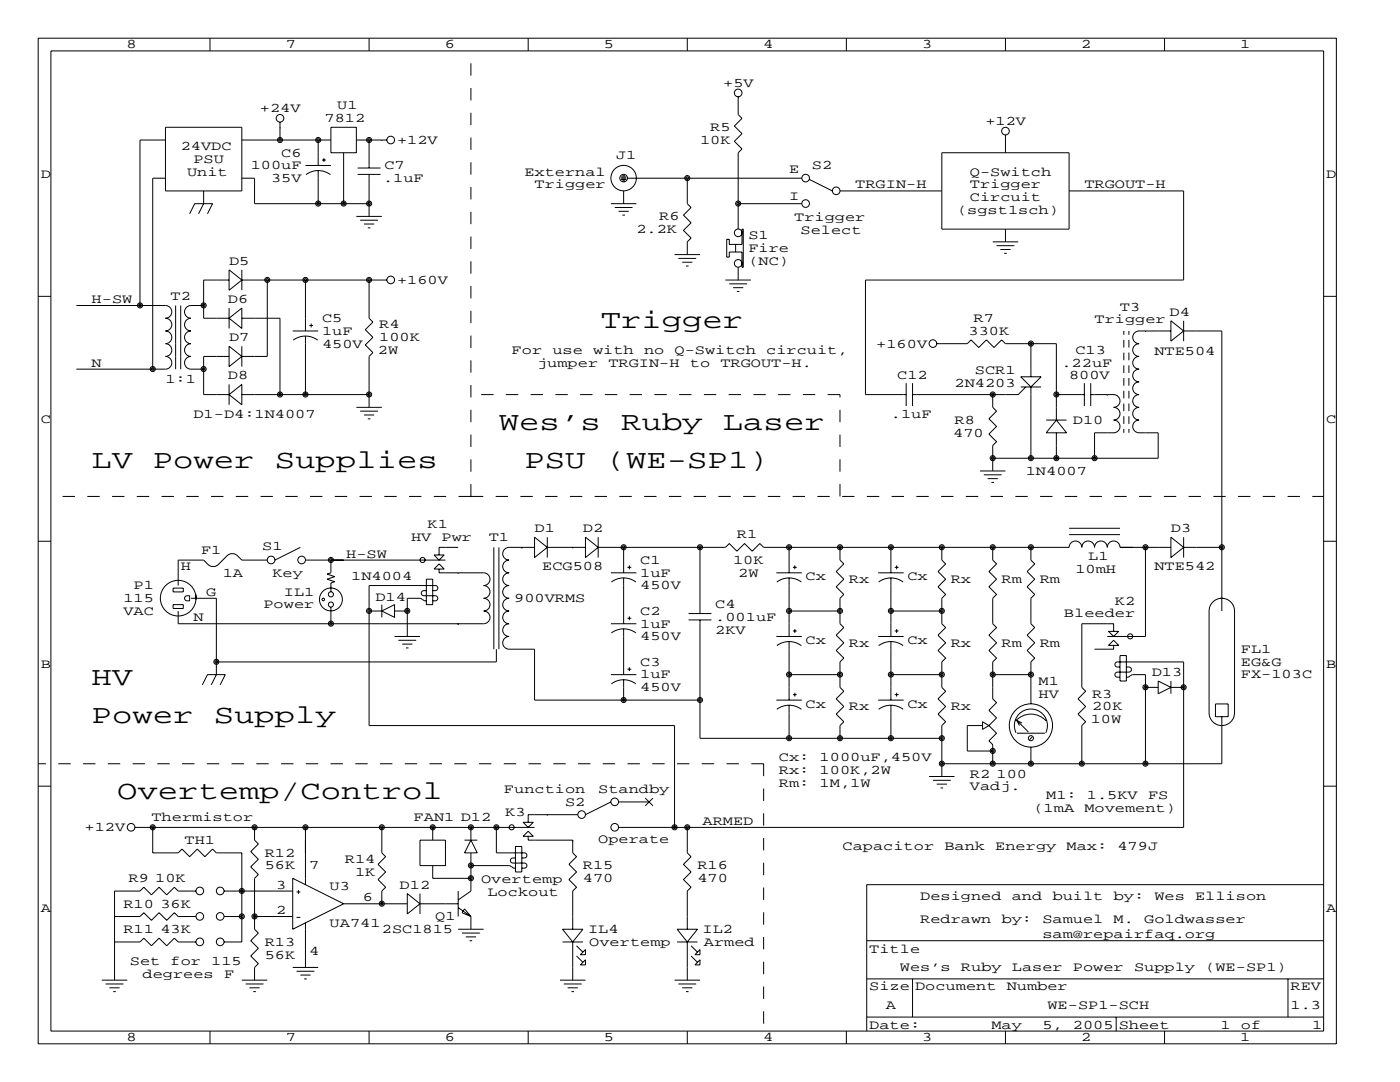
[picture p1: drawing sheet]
<svg xmlns="http://www.w3.org/2000/svg" width="279mm" height="216mm" viewBox="0 0 279 216" stroke-linecap="round" stroke-linejoin="round" font-family="sans-serif">
<g fill="none" stroke="#000" stroke-width=".2">
<path d="M7.6 7.6h259.1v200.7h-259.1zM10.2 10.2h254v195.5h-254zM41.9 7.6v2.6M73.7 7.6v2.6M105.4 7.6v2.6M137.2 7.6v2.6M147.3 19.3v3.6l.8 .7-1.5 1.5 1.5 1.6-1.5 1.5 1.5 1.5-.8 .8v15.2M168.9 7.6v2.6M200.7 7.6v2.6M232.4 7.6v2.6M33 27.9h-5.1v33.1M33 35.6h-2.5v38.1"/>
<path d="M33 25.4h15.3v12.7h-15.3zM40.6 38.1v2.5l-1 2.1M48.3 27.9h17.7M48.3 35.6h2.5v5h22.9M55.9 25.4h.1M55.9 24.4v3.5M61 33h5M61.1 34.9a4.1 4.1 0 0 1 4.8 0M63.5 27.9v5.1M63.5 34v6.6M64.3 31.9h.7M64.6 31.5v.8"/>
<path d="M66 25.4h5.1v5.1h-5.1zM68.6 30.5v10.1M71.1 27.9h6.1M71.4 34.8h4.5M71.4 33.5h4.5M73.7 27.9v5.6M73.7 34.8v8.4M76.2 27.9h.1M124 35.6h1M124 35.3h1M124 35.8h1M124.2 35.1h.5"/>
<path d="M124.2 36.1h.5M124.5 38.1v2.5M125.2 35.6h34.8M137.2 35.6v5l.7 .8-1.5 1.5 1.5 1.5-1.5 1.6 1.5 1.5-.7 .8v2.5M161.5 35.8l4.6 2.3M167.6 38.1h20.4M188 30.5h25.4v15.2h-25.4zM200.7 26.9v3.6M213.4 38.1h22.8v17.8h-63.5v22.8h8.1M7.6 59.1h2.6M37.8 42.7l1.1-2.1h3.5l-1 2.1M45.7 55.9h-5.1v7.6h5.1"/>
<path d="M45.7 53.8l2.6 2.1-2.6 2zM48.3 55.9h28.9M48.3 53.8v4.1M53.3 55.9v15.2h-5M61 55.9v10.1M71.1 43.2h5.1M71.9 43.9h3.5M72.6 44.7h2.1M73.4 45.5h.5M73.7 55.9v7.6l.7 .8-1.5 1.5 1.5 1.5-1.5 1.5 1.5 1.6-.7 .7v10.2M121.9 40.6h5.1M122.7 41.4h3.5"/>
<path d="M123.4 42.2h2.1M124.2 42.9h.5M134.6 50.8h5.1M135.4 51.6h3.5M136.1 52.3h2.1M136.9 53.1h.5M144.8 55.9h5.1M145 47.8h.5v1h2.6v-3.1h.2v7.6h-.2v-3h-2.6v1h-.5zM145.5 56.6h3.6M146.3 57.4h2M146.8 48.8v1.5M147.1 58.2h.5"/>
<path d="M147.3 53.3v2.6M147.3 40.6h12.7M198.1 48.3h5.1M198.9 49h3.5M199.6 49.8h2.1M200.4 50.5h.5M200.7 45.7v2.6M264.2 59.1h2.5M15.2 61h17.8a1.27 1.27 0 0 1 1.3 1.2 1.27 1.27 0 0 1-1.3 1.3 1.27 1.27 0 0 1 1.3 1.3 1.27 1.27 0 0 1-1.3 1.2 1.27 1.27 0 0 1 1.3 1.3 1.27 1.27 0 0 1-1.3 1.3 1.27 1.27 0 0 1 1.3 1.3 1.27 1.27 0 0 1-1.3 1.2 1.27 1.27 0 0 1 1.3 1.3 1.27 1.27 0 0 1-1.3 1.3h-17.8M35.1 61v12.7M36.1 61v12.7M40.6 61h-2.5a1.27 1.27 0 0 0-1.3 1.2 1.27 1.27 0 0 0 1.3 1.3 1.27 1.27 0 0 0-1.3 1.3 1.27 1.27 0 0 0 1.3 1.2 1.27 1.27 0 0 0-1.3 1.3 1.27 1.27 0 0 0 1.3 1.3 1.27 1.27 0 0 0-1.3 1.3 1.27 1.27 0 0 0 1.3 1.2 1.27 1.27 0 0 0-1.3 1.3 1.27 1.27 0 0 0 1.3 1.3h2.5"/>
<path d="M45.7 61.5v4M45.7 69.1l2.6 2-2.6 2.1zM45.7 76.7v4.1M45.7 63.5l2.6-2v4zM45.7 78.7l2.6-2v4.1zM45.7 71.1h-5.1v7.6h5.1M48.3 63.5h7.6v15.2M48.3 69.1v4.1M48.3 78.7h25.4M58.4 66h5.1M58.5 67.9a4.1 4.1 0 0 1 4.9 0M61 67.1v11.6"/>
<path d="M61.7 64.9h.8M62.1 64.6v.7M180.8 76.5v4.5M182.1 76.5v4.5M186.9 68.6h6.1l.8-.8 1.5 1.5 1.5-1.5 1.6 1.5 1.5-1.5 .8 .8h10.1v15.2M198.1 78.7v2.6l.8 .7-1.5 1.6 1.5 1.5-1.5 1.5 1.5 1.5-.8 .8v5.1M203.7 75.2h4.1l-2.1 2zM203.7 77.2h4.1M204.7 77.2l-1.5 1.5h-21.1M205.7 68.6v6.6M205.7 77.2v14.2M210.8 78.7h5.6"/>
<path d="M216.4 76.5v4.5M217.7 78.7h3.3M217.7 76.5v4.5M221 78.7h1.2a1.27 1.27 0 0 1 1.3 1.3 1.27 1.27 0 0 1-1.3 1.3 1.27 1.27 0 0 1 1.3 1.2 1.27 1.27 0 0 1-1.3 1.3 1.27 1.27 0 0 1 1.3 1.3 1.27 1.27 0 0 1-1.3 1.3h-3.8v5M221 78.7h.1M224.3 66v.8M224.3 67.8v1.5M224.3 70.4v1.5M224.3 72.9v1.5M224.3 75.4v1.6M224.3 78v1.5M225.3 66v.8"/>
<path d="M225.3 67.8v1.5M225.3 70.4v1.5M225.3 72.9v1.5M225.3 75.4v1.6M225.3 78v1.5M228.6 66h.1M233.7 66h-6.4a1.27 1.27 0 0 0-1.2 1.3 1.27 1.27 0 0 0 1.2 1.3 1.27 1.27 0 0 0-1.2 1.3 1.27 1.27 0 0 0 1.2 1.2 1.27 1.27 0 0 0-1.2 1.3 1.27 1.27 0 0 0 1.2 1.3 1.27 1.27 0 0 0-1.2 1.2 1.27 1.27 0 0 0 1.2 1.3 1.27 1.27 0 0 0-1.2 1.3 1.27 1.27 0 0 0 1.2 1.2 1.27 1.27 0 0 0-1.2 1.3 1.27 1.27 0 0 0 1.2 1.3 1.27 1.27 0 0 0-1.2 1.3 1.27 1.27 0 0 0 1.2 1.2 1.27 1.27 0 0 0-1.2 1.3 1.27 1.27 0 0 0 1.2 1.3h3.8v5h-33M233.7 64l2.5 2-2.5 2.1zM236.2 66h7.6v55.9M236.2 64v4.1M71.1 81.3h5.1M71.9 82h3.5"/>
<path d="M72.6 82.8h2.1M73.4 83.6h.5M195.6 94h5.1M196.3 94.7h3.6M197.1 95.5h2M197.9 96.3h.5M208.8 83.8h4.1M210.8 91.4h.1M210.8 83.8l2.1 2.6h-4.1zM210.8 86.4v5M224.3 80.5v1.5M224.3 83.1v1.5"/>
<path d="M224.3 85.6v.8M225.3 80.5v1.5M225.3 83.1v1.5M225.3 85.6v.8M7.6 108h2.6M34.5 117.3h2.1v.8h-2.1zM37.1 118.9h.7v1h-.5a.51 .51 0 0 1-.5-.4 .51 .51 0 0 1 .3-.6zM38.1 119.4h5.1v15.2l-1 2.1M39.1 118.6v1M53.3 111.8h-5l-1.1-1.1-.5-.2h-.7l-.5 .2-2.1 2.1-.5 .2h-.7l-.5-.2-1.1-1h-5v5M59.9 109.2l-5 2.6M61 111.8h27.9"/>
<path d="M66 111.8v2.5l-.7 .3 1.5 .5-1.5 .5 1.5 .5-.8 .2v1.8M84.3 119.7l-.5-.3h-2.5v7.6M84.4 119.6l.3 .3h.4M85.1 117.9h-.5a.51 .51 0 0 0-.5 .5 .51 .51 0 0 0 .5 .5h2.3a.51 .51 0 0 1 .5 .5 .51 .51 0 0 1-.5 .5h-.5M85.1 115.6h1.3v5h-1.3zM86.4 117.9h.5a.51 .51 0 0 0 .5-.6 .51 .51 0 0 0-.5-.5h-13.2v28h60.9v20.3M86.6 110.7h2l-1 1.1zM87.6 113.5v.8h8.9a1.27 1.27 0 0 1 1.3 1.3 1.27 1.27 0 0 1-1.3 1.2 1.27 1.27 0 0 1 1.3 1.3 1.27 1.27 0 0 1-1.3 1.3 1.27 1.27 0 0 1 1.3 1.2 1.27 1.27 0 0 1-1.3 1.3 1.27 1.27 0 0 1 1.3 1.3 1.27 1.27 0 0 1-1.3 1.3h-60.9v-2.6M87.6 112.5l1 1h-2zM91.4 114.3h.1M91.4 109.2h-3.8v1.5M98.6 109.2v20.3"/>
<path d="M99.6 109.2v20.3M104.1 109.2h.1M106.7 109.2h-5.1a1.27 1.27 0 0 0-1.3 1.3 1.27 1.27 0 0 0 1.3 1.3 1.27 1.27 0 0 0-1.3 1.2 1.27 1.27 0 0 0 1.3 1.3 1.27 1.27 0 0 0-1.3 1.3 1.27 1.27 0 0 0 1.3 1.2 1.27 1.27 0 0 0-1.3 1.3 1.27 1.27 0 0 0 1.3 1.3 1.27 1.27 0 0 0-1.3 1.3 1.27 1.27 0 0 0 1.3 1.2 1.27 1.27 0 0 0-1.3 1.3 1.27 1.27 0 0 0 1.3 1.3 1.27 1.27 0 0 0-1.3 1.2 1.27 1.27 0 0 0 1.3 1.3 1.27 1.27 0 0 0-1.3 1.3 1.27 1.27 0 0 0 1.3 1.2h5.1v10.2h33M106.7 107.2l2.5 2-2.5 2.1zM109.2 107.2v4.1M109.2 109.2h7.6M114.3 109.2h.1M116.8 107.2l2.6 2-2.6 2.1zM119.4 109.2h25.4l.7-.7 1.6 1.5 1.5-1.5 1.5 1.5 1.5-1.5 .8 .7h61a1.27 1.27 0 0 1 1.2-1.3 1.27 1.27 0 0 1 1.3 1.3 1.27 1.27 0 0 1 1.3-1.3 1.27 1.27 0 0 1 1.2 1.3 1.27 1.27 0 0 1 1.3-1.3 1.27 1.27 0 0 1 1.3 1.3 1.27 1.27 0 0 1 1.2-1.2 1.27 1.27 0 0 1 1.3 1.2h10.2M119.4 107.2v4.1M121.9 114.3h5.1M122 116.1a4.1 4.1 0 0 1 4.9 0"/>
<path d="M124.5 109.2h.1M124.5 109.2v5.1M124.5 115.3v9.2M125.2 113.2h.8M125.6 112.8v.8M139.7 109.2v13.2M154.9 114.3h5.1M155 116.1a4.1 4.1 0 0 1 4.9 0M157.5 109.2v5.1M157.5 115.3v11.7M158.2 113.2h.8M158.6 112.8v.8"/>
<path d="M167.6 109.2h.1M167.6 109.2v2.6l.8 .7-1.5 1.5 1.5 1.6-1.5 1.5 1.5 1.5-.8 .8v5.1l.8 .7-1.5 1.5 1.5 1.6-1.5 1.5 1.5 1.5-.8 .8v5.1l.8 .7-1.5 1.5 1.5 1.6-1.5 1.5 1.5 1.5-.8 .8v2.5M175.3 114.3h5M175.4 116.1a4.1 4.1 0 0 1 4.8 0M177.8 109.2v5.1M177.8 115.3v11.7M178.6 113.2h.7M178.9 112.8v.8M188 109.2h.1M188 109.2v2.6l.7 .7-1.5 1.5 1.5 1.6-1.5 1.5 1.5 1.5-.7 .8v5.1l.7 .7-1.5 1.5 1.5 1.6-1.5 1.5 1.5 1.5-.7 .8v5.1l.7 .7-1.5 1.5 1.5 1.6-1.5 1.5 1.5 1.5-.7 .8v10.1M198.1 109.2v2.6l.8 .7-1.5 1.5 1.5 1.6-1.5 1.5 1.5 1.5-.8 .8v5.1l.8 .7-1.5 1.5 1.5 1.6-1.5 1.5 1.5 1.5-.8 .8v7.3l.8 .8-1.5 1.5 1.5 1.6-1.5 1.5M205.7 109.2v2.6l.8 .7-1.5 1.5 1.5 1.6-1.5 1.5 1.5 1.5-.8 .8v5.1l.8 .7-1.5 1.5 1.5 1.6-1.5 1.5 1.5 1.5-.8 .8v8.4"/>
<path d="M213.4 106.7h10.1M213.4 105.4h10.1M228.6 109.2h.1M228.6 109.2v17.8h-7.6M233.7 107.2l2.5 2-2.5 2.1zM236.2 109.2h7.6M236.2 107.2v4.1M243.6 119.4h.5M243.8 109.2h.1M264.2 108h2.5M34.5 120.6h2.1v.8h-2.1zM40.4 136.7l1-2.1h3.6l-1.1 2.1"/>
<path d="M66 121.2v3.3M73.7 121.9h2.5M76.2 121.9l2.5-1.3v2.6zM76.2 120.6v2.6M78.7 127h5.1M78.7 121.9h2.6M79.5 127.8h3.6M80.3 128.5h2M81 129.3h.5M91.4 124.5h.1M99.1 129.5v2.6h-55.9M121.9 124.5h5.1"/>
<path d="M121.9 134.6h5.1M122 126.3a4.1 4.1 0 0 1 4.9 0M122 136.5a4.1 4.1 0 0 1 4.9 0M124.5 139.7h.1M124.5 125.5v9.1M124.5 135.6v4.1M125.2 123.4h.8M125.2 133.5h.8M125.6 123v.7M125.6 133.1v.8M137.4 123.7h4.6M137.4 122.4h4.6"/>
<path d="M139.7 123.7v23.6h48.3M154.9 127h5.1M154.9 139.7h5.1M155 128.8a4.1 4.1 0 0 1 4.9 0M157.5 121.9h.1M157.5 128v11.7M157.5 134.6h10.1M157.5 121.9h10.1M158.2 125.9h.8M158.2 138.6h.8M158.6 125.5v.8M158.6 138.2v.8"/>
<path d="M175.3 127h5M175.3 139.7h5M175.4 128.8a4.1 4.1 0 0 1 4.8 0M177.8 128v11.7M177.8 134.6h10.2M177.8 121.9h10.2M178.6 125.9h.7M178.6 138.6h.7M178.9 125.5v.8M178.9 138.2v.8M198.1 134.6h7.6M221.2 126h2.1l-1.1 1z"/>
<path d="M221.2 128.8l1-1 1.1 1zM222.2 126v-1.5h-6.3v12.7l.8 .7-1.6 1.5 1.6 1.6-1.6 1.5 1.6 1.5-.8 .8v7.6M222.2 128.8v.7h-3.8M223.5 133.1h-.5a.51 .51 0 0 1-.5-.5 .51 .51 0 0 1 .5-.5h13.2v33h-112.8M223.5 130.8h1.3v5.1h-1.3zM224.8 133.1h.5a.51 .51 0 0 1 .5 .5 .51 .51 0 0 1-.5 .5h-2.3a.51 .51 0 0 0-.5 .5 .51 .51 0 0 0 .5 .5h.5M225.5 134.8l-.3 .3h-.4M225.6 134.9l.5-.3h2.5v17.8M228.6 137.2h2.5M231.1 135.9l2.6 1.3-2.6 1.2zM233.7 135.9v2.5M233.7 137.2h2.5"/>
<path d="M241.9 120.3a2.54 2.54 0 0 1 2.8-.8 2.54 2.54 0 0 1 1.7 2.4v20.3a2.54 2.54 0 0 1-2.6 2.6 2.54 2.54 0 0 1-2.5-2.6v-20.3l.1-.6zM7.6 156.9h2.6M128.8 159.3l1.5 1.5M130.3 159.3l-1.5 1.5M155 141.5a4.1 4.1 0 0 1 4.9 0M157.5 140.7v6.6M175.4 141.5a4.1 4.1 0 0 1 4.8 0M177.8 140.7v6.6M185.4 154.9h5.1M186.2 155.7h3.5M186.9 156.5h2.1M187.7 157.2h.5"/>
<path d="M196.1 144.8h-3.1v5.1h5.1M196.1 144l1.3 .8-1.3 .7zM197.4 144.8l1.5 1.5-1.5 1.5 .7 .8v3.8M202.7 143.8a4.1 4.1 0 0 1 6.1 0M202.8 146.2a3.3 3.3 0 0 1 2.9-4.7 3.3 3.3 0 0 1 3 4.7M202.9 143.8l2.3 2.2M202.9 143.8l1.1 .5M202.9 143.8l.6 1M202.9 146.3h5.6M205.7 149.1v3.3M206 147.1l-.5 .5M242.6 140.5h2.5v2.5h-2.5z"/>
<path d="M243.8 143v9.4h-55.8M264.2 156.9h2.5M26.9 165.1h79.8M30.5 165.1v5.1h5.1l.7-.8 1.5 1.5 1.6-1.5 1.5 1.5 1.5-1.5 .8 .8h5.1v17.8h-3.6M39.1 177.8h-3.5l-.8-.8-1.5 1.6-1.6-1.6-1.5 1.6-1.5-1.6-.8 .8h-5v17.8M44.7 177.8h13.7M50.8 165.1h.1M50.8 165.1v2.5l.8 .8-1.6 1.5 1.6 1.5-1.6 1.6 1.6 1.5-.8 .8v10.1l.8 .8-1.6 1.5 1.6 1.5-1.6 1.6 1.6 1.5-.8 .7v2.6M58.4 175.3l10.2 5-10.2 5.1zM59.2 178h.7M59.6 177.6v.8M61 165.1v11.4"/>
<path d="M76.2 165.1v5.1l.8 .7-1.6 1.6 1.6 1.5-1.6 1.5 1.6 1.5-.8 .8v2.5M81.3 178.3l2.5 2-2.5 2.1zM83.8 167.6h5.1v5.1h-5.1zM83.8 178.3v4.1M86.4 165.1v2.5M86.4 172.7v2.6h7.6M91.4 177.8v5.1M92.7 167.6h2.5M94 172.7h7.6l.5 .3M94 170.2v7.6l-2.6 1.8M94 167.6l1.2 2.6h-2.5zM94 165.1v2.5"/>
<path d="M99.1 165.1v5.1h5.5a.51 .51 0 0 1 .6 .5 .51 .51 0 0 1-.6 .5h-.5M99.1 165.1h.1M102.2 172.9l.2 .3h.5M102.9 171.2h-.5a.51 .51 0 0 0-.5 .5 .51 .51 0 0 0 .5 .5h2.2a.51 .51 0 0 1 .6 .5 .51 .51 0 0 1-.6 .5h-.5M102.9 168.9h1.2v5.1h-1.2zM104.4 164.1h2l-1 1zM105.4 166.9v.7h8.9M105.4 165.9l1 1h-2zM109.2 162.6h.1M114.3 167.6h.1M114.3 167.6v2.6l.8 .7-1.6 1.6 1.6 1.5-1.6 1.5 1.6 1.5-.8 .8v7.6M115.3 162.6h-9.9v1.5"/>
<path d="M121.9 160l-5.1 2.6M123.4 160h6.1M137.2 165.1v5.1l.7 .7-1.5 1.6 1.5 1.5-1.5 1.5 1.5 1.5-.7 .8v7.6M264.2 176.5h-91.2v29.2M20.3 195.6h5.1M21.1 196.3h3.5M21.8 197.1h2.1M22.6 197.9h.5M22.9 182.9h5l.8-.8 1.5 1.5 1.5-1.5 1.6 1.5 1.5-1.5 .8 .8h3.5M22.9 188h5l.8-.8 1.5 1.5 1.5-1.5 1.6 1.5 1.5-1.5 .8 .8h3.5M44.7 182.9h3.6M48.3 195.6h5"/>
<path d="M49 196.3h3.6M49.8 197.1h2M50.5 197.9h.6M50.8 182.9h7.6M58.4 193h5.1M59.2 193.8h3.5M59.2 183.1h.7M59.9 194.6h2.1M60.7 195.3h.5M61 184.1v8.9M68.6 180.3h12.7M76.2 180.3h.1"/>
<path d="M83.8 180.3h7.6M91.4 185.4h5.1M91.4 181.1l2.6 1.8M92.2 186.2h3.6M92.7 181.4l1.3 1.5-1.8-.8zM93 186.9h2M93.7 187.7h.5M94 182.9v2.5M111.8 195.6h5M112.3 188h4M112.3 185.4h4l-2 2.6zM112.5 196.3h3.6"/>
<path d="M113.3 197.1h2M114 197.9h.6M114.3 188v7.6M115.1 188.7l1.2 1.3M115.1 190.8l1.2 1.2M116.8 189.5v1h-1zM116.8 191.5v1h-1zM134.6 195.6h5.1M135.1 188h4.1M135.1 185.4h4.1l-2 2.6zM135.4 196.3h3.5M136.1 197.1h2.1"/>
<path d="M136.9 197.9h.5M137.2 188v7.6M137.9 188.7l1.3 1.3M137.9 190.8l1.3 1.2M139.7 189.5v1h-1zM139.7 191.5v1h-1zM173 195.3h91.2M173 187.7h91.2M182.1 195.3v7.6M257 195.3v7.6M41.9 205.7v2.6M73.7 205.7v2.6"/>
<path d="M105.4 205.7v2.6M137.2 205.7v2.6M168.9 205.7v2.6M173 202.9h91.2M200.7 205.7v2.6M222.8 202.9v2.8M232.4 205.7v2.6"/>
<circle cx="147.3" cy="18.5" r=".76"/>
<circle cx="55.9" cy="27.9" r=".51"/>
<circle cx="55.9" cy="23.6" r=".76"/>
<circle cx="55.9" cy="27.9" r=".25"/>
<circle cx="63.5" cy="27.9" r=".51"/>
<circle cx="63.5" cy="27.9" r=".25"/>
<circle cx="73.7" cy="27.9" r=".51"/>
<circle cx="73.7" cy="27.9" r=".25"/>
<circle cx="78" cy="27.9" r=".76"/>
<circle cx="124.5" cy="35.5" r=".76"/>
<circle cx="124.5" cy="35.5" r="2.54"/>
<circle cx="137.2" cy="35.5" r=".51"/>
<circle cx="137.2" cy="35.5" r=".25"/>
<circle cx="160.8" cy="35.5" r=".76"/>
<circle cx="166.9" cy="38.1" r=".76"/>
<circle cx="200.7" cy="26.2" r=".76"/>
<circle cx="53.3" cy="55.9" r=".51"/>
<circle cx="53.3" cy="55.9" r=".25"/>
<circle cx="61" cy="55.9" r=".51"/>
<circle cx="61" cy="55.9" r=".25"/>
<circle cx="63.5" cy="40.6" r=".51"/>
<circle cx="63.5" cy="40.6" r=".25"/>
<circle cx="68.6" cy="40.6" r=".51"/>
<circle cx="68.6" cy="40.6" r=".25"/>
<circle cx="73.7" cy="55.9" r=".51"/>
<circle cx="73.7" cy="40.6" r=".51"/>
<circle cx="73.7" cy="40.6" r=".25"/>
<circle cx="73.7" cy="55.9" r=".25"/>
<circle cx="78" cy="55.9" r=".76"/>
<circle cx="147.3" cy="40.6" r=".51"/>
<circle cx="147.3" cy="46.5" r=".76"/>
<circle cx="147.3" cy="52.6" r=".76"/>
<circle cx="147.3" cy="40.6" r=".25"/>
<circle cx="160.8" cy="40.6" r=".76"/>
<circle cx="27.9" cy="60.9" r=".51"/>
<circle cx="27.9" cy="60.9" r=".25"/>
<circle cx="30.5" cy="73.6" r=".51"/>
<circle cx="30.5" cy="73.6" r=".25"/>
<circle cx="40.6" cy="60.9" r=".51"/>
<circle cx="40.6" cy="73.6" r=".51"/>
<circle cx="40.6" cy="73.6" r=".25"/>
<circle cx="40.6" cy="60.9" r=".25"/>
<circle cx="55.9" cy="78.7" r=".51"/>
<circle cx="55.9" cy="78.7" r=".25"/>
<circle cx="61" cy="78.7" r=".51"/>
<circle cx="61" cy="78.7" r=".25"/>
<circle cx="73.7" cy="78.7" r=".51"/>
<circle cx="73.7" cy="78.7" r=".25"/>
<circle cx="186.2" cy="68.6" r=".76"/>
<circle cx="198.1" cy="78.7" r=".51"/>
<circle cx="198.1" cy="78.7" r=".25"/>
<circle cx="205.7" cy="68.6" r=".51"/>
<circle cx="205.7" cy="68.6" r=".25"/>
<circle cx="210.8" cy="78.7" r=".51"/>
<circle cx="210.8" cy="78.7" r=".25"/>
<circle cx="198.1" cy="91.4" r=".51"/>
<circle cx="198.1" cy="91.4" r=".25"/>
<circle cx="205.7" cy="91.4" r=".51"/>
<circle cx="205.7" cy="91.4" r=".25"/>
<circle cx="210.8" cy="91.4" r=".51"/>
<circle cx="210.8" cy="91.4" r=".25"/>
<circle cx="218.4" cy="91.4" r=".51"/>
<circle cx="218.4" cy="91.4" r=".25"/>
<circle cx="35.6" cy="119.4" r="3.6"/>
<circle cx="54.1" cy="111.7" r=".76"/>
<circle cx="60.2" cy="111.7" r=".76"/>
<circle cx="64.5" cy="119.6" r=".25"/>
<circle cx="66" cy="119.6" r="2.29"/>
<circle cx="66" cy="111.7" r=".51"/>
<circle cx="66" cy="118.6" r=".51"/>
<circle cx="66" cy="111.7" r=".25"/>
<circle cx="84.3" cy="111.7" r=".51"/>
<circle cx="124.5" cy="109.2" r=".51"/>
<circle cx="124.5" cy="109.2" r=".25"/>
<circle cx="139.7" cy="109.2" r=".51"/>
<circle cx="139.7" cy="109.2" r=".25"/>
<circle cx="157.5" cy="109.2" r=".51"/>
<circle cx="157.5" cy="109.2" r=".25"/>
<circle cx="167.6" cy="109.2" r=".51"/>
<circle cx="167.6" cy="109.2" r=".25"/>
<circle cx="177.8" cy="109.2" r=".51"/>
<circle cx="177.8" cy="109.2" r=".25"/>
<circle cx="188" cy="109.2" r=".51"/>
<circle cx="188" cy="109.2" r=".25"/>
<circle cx="198.1" cy="109.2" r=".51"/>
<circle cx="198.1" cy="109.2" r=".25"/>
<circle cx="205.7" cy="109.2" r=".51"/>
<circle cx="205.7" cy="109.2" r=".25"/>
<circle cx="228.6" cy="109.2" r=".51"/>
<circle cx="228.6" cy="109.2" r=".25"/>
<circle cx="243.8" cy="109.2" r=".51"/>
<circle cx="243.8" cy="109.2" r=".25"/>
<circle cx="43.2" cy="132.1" r=".51"/>
<circle cx="43.2" cy="132.1" r=".25"/>
<circle cx="66" cy="120.6" r=".51"/>
<circle cx="66" cy="124.4" r=".51"/>
<circle cx="66" cy="124.4" r=".25"/>
<circle cx="73.7" cy="121.9" r=".51"/>
<circle cx="73.7" cy="121.9" r=".25"/>
<circle cx="81.3" cy="121.9" r=".51"/>
<circle cx="81.3" cy="121.9" r=".25"/>
<circle cx="124.5" cy="139.7" r=".51"/>
<circle cx="124.5" cy="139.7" r=".25"/>
<circle cx="139.7" cy="139.7" r=".51"/>
<circle cx="139.7" cy="139.7" r=".25"/>
<circle cx="157.5" cy="121.9" r=".51"/>
<circle cx="157.5" cy="134.6" r=".51"/>
<circle cx="157.5" cy="121.9" r=".25"/>
<circle cx="157.5" cy="134.6" r=".25"/>
<circle cx="167.6" cy="134.6" r=".51"/>
<circle cx="167.6" cy="121.9" r=".51"/>
<circle cx="167.6" cy="134.6" r=".25"/>
<circle cx="167.6" cy="121.9" r=".25"/>
<circle cx="177.8" cy="134.6" r=".51"/>
<circle cx="177.8" cy="121.9" r=".51"/>
<circle cx="177.8" cy="134.6" r=".25"/>
<circle cx="177.8" cy="121.9" r=".25"/>
<circle cx="188" cy="134.6" r=".51"/>
<circle cx="188" cy="121.9" r=".51"/>
<circle cx="188" cy="134.6" r=".25"/>
<circle cx="188" cy="121.9" r=".25"/>
<circle cx="198.1" cy="134.6" r=".51"/>
<circle cx="198.1" cy="134.6" r=".25"/>
<circle cx="205.7" cy="134.6" r=".51"/>
<circle cx="205.7" cy="134.6" r=".25"/>
<circle cx="225.6" cy="127" r=".51"/>
<circle cx="228.6" cy="137.1" r=".51"/>
<circle cx="228.6" cy="137.1" r=".25"/>
<circle cx="236.2" cy="137.1" r=".51"/>
<circle cx="236.2" cy="137.1" r=".25"/>
<circle cx="122.7" cy="160" r=".76"/>
<circle cx="157.5" cy="147.3" r=".51"/>
<circle cx="157.5" cy="147.3" r=".25"/>
<circle cx="167.6" cy="147.3" r=".51"/>
<circle cx="167.6" cy="147.3" r=".25"/>
<circle cx="177.8" cy="147.3" r=".51"/>
<circle cx="177.8" cy="147.3" r=".25"/>
<circle cx="188" cy="152.4" r=".51"/>
<circle cx="188" cy="147.3" r=".51"/>
<circle cx="188" cy="147.3" r=".25"/>
<circle cx="188" cy="152.4" r=".25"/>
<circle cx="198.1" cy="152.4" r=".51"/>
<circle cx="198.1" cy="149.8" r=".51"/>
<circle cx="198.1" cy="149.8" r=".25"/>
<circle cx="198.1" cy="152.4" r=".25"/>
<circle cx="205.7" cy="144.8" r="4.3"/>
<circle cx="205.7" cy="152.4" r=".51"/>
<circle cx="205.7" cy="147.3" r=".51"/>
<circle cx="205.7" cy="152.4" r=".25"/>
<circle cx="215.9" cy="152.4" r=".51"/>
<circle cx="215.9" cy="152.4" r=".25"/>
<circle cx="228.6" cy="152.4" r=".51"/>
<circle cx="228.6" cy="152.4" r=".25"/>
<circle cx="26.2" cy="165.1" r=".76"/>
<circle cx="30.5" cy="165.1" r=".51"/>
<circle cx="30.5" cy="165.1" r=".25"/>
<circle cx="39.9" cy="177.8" r=".76"/>
<circle cx="43.9" cy="177.8" r=".76"/>
<circle cx="48.3" cy="177.8" r=".51"/>
<circle cx="48.3" cy="177.8" r=".25"/>
<circle cx="50.8" cy="165.1" r=".51"/>
<circle cx="50.8" cy="165.1" r=".25"/>
<circle cx="61" cy="165.1" r=".51"/>
<circle cx="61" cy="165.1" r=".25"/>
<circle cx="76.2" cy="165.1" r=".51"/>
<circle cx="76.2" cy="165.1" r=".25"/>
<circle cx="86.4" cy="165.1" r=".51"/>
<circle cx="86.4" cy="165.1" r=".25"/>
<circle cx="94" cy="172.7" r=".51"/>
<circle cx="94" cy="175.2" r=".51"/>
<circle cx="94" cy="165.1" r=".51"/>
<circle cx="94" cy="172.7" r=".25"/>
<circle cx="94" cy="165.1" r=".25"/>
<circle cx="94" cy="175.2" r=".25"/>
<circle cx="99.1" cy="165.1" r=".51"/>
<circle cx="99.1" cy="165.1" r=".25"/>
<circle cx="102.1" cy="165.1" r=".51"/>
<circle cx="116.1" cy="162.5" r=".76"/>
<circle cx="122.7" cy="165.1" r=".76"/>
<circle cx="134.6" cy="165.1" r=".51"/>
<circle cx="134.6" cy="165.1" r=".25"/>
<circle cx="137.2" cy="165.1" r=".51"/>
<circle cx="137.2" cy="165.1" r=".25"/>
<circle cx="39.9" cy="187.9" r=".76"/>
<circle cx="39.9" cy="182.9" r=".76"/>
<circle cx="43.9" cy="187.9" r=".76"/>
<circle cx="43.9" cy="182.9" r=".76"/>
<circle cx="48.3" cy="182.9" r=".51"/>
<circle cx="48.3" cy="182.9" r=".25"/>
<circle cx="50.8" cy="182.9" r=".51"/>
<circle cx="50.8" cy="182.9" r=".25"/>
<circle cx="76.2" cy="180.3" r=".51"/>
<circle cx="76.2" cy="180.3" r=".25"/>
</g>
<path d="M167.6 78.7h-73.6M94 99.1h170.2M94 99.1h-83.8M94 99.1v-88.9M167.6 99.1v-20.4M152.4 152.4h-144.8M152.4 152.4v53.3" fill="none" stroke="#000" stroke-width=".2" stroke-dasharray="2.5" stroke-linecap="butt"/>
<g font-size="5.3">
<text x="119.9" y="65.5">Trigger</text>
<text x="99.6" y="85.9">Wes’s</text>
<text x="124" y="85.9">Ruby</text>
<text x="144.3" y="85.9">Laser</text>
<text x="18.3" y="93.5">LV</text>
<text x="30.5" y="93.5">Power</text>
<text x="54.9" y="93.5">Supplies</text>
<text x="104.6" y="93.5">PSU</text>
<text x="120.9" y="93.5">(WE-SP1)</text>
<text x="18.3" y="136.7">HV</text>
<text x="18.3" y="144.3">Power</text>
<text x="42.7" y="144.3">Supply</text>
<text x="23.4" y="159.5">Overtemp/Control</text>
</g>
<g font-size="2.6">
<text x="25.3" y="9.7">8</text>
<text x="57" y="9.7">7</text>
<text x="88.8" y="9.7">6</text>
<text x="120.5" y="9.7">5</text>
<text x="152.3" y="9.7">4</text>
<text x="184" y="9.7">3</text>
<text x="215.8" y="9.7">2</text>
<text x="247.5" y="9.7">1</text>
<text x="144.3" y="17.3">+5V</text>
<text x="51.9" y="22.4">+24V</text>
<text x="67.3" y="21.8">U1</text>
<text x="36.1" y="30">24VDC</text>
<text x="64.8" y="24.4">7812</text>
<text x="79.2" y="28.7">+12V</text>
<text x="139.7" y="28.7">10K</text>
<text x="141.7" y="26.2">R5</text>
<text x="196.6" y="24.9">+12V</text>
<text x="8.1" y="35.5">D</text>
<text x="37.3" y="35.1">Unit</text>
<text x="38.6" y="32.5">PSU</text>
<text x="50" y="33.8">100uF</text>
<text x="56.1" y="31.2">C6</text>
<text x="76.7" y="33.8">C7</text>
<text x="104.6" y="35.1">External</text>
<text x="122.9" y="31.7">J1</text>
<text x="157.5" y="34.5">E</text>
<text x="162.1" y="33.8">S2</text>
<text x="193.5" y="35.1">Q-Switch</text>
<text x="264.7" y="35.5">D</text>
<text x="54.1" y="36.3">35V</text>
<text x="76.5" y="36.3">.1uF</text>
<text x="106.7" y="37.6">Trigger</text>
<text x="157.5" y="39.9">I</text>
<text x="170.7" y="37.6">TRGIN-H</text>
<text x="193.5" y="37.6">Trigger</text>
<text x="193.5" y="40.1">Circuit</text>
<text x="216.4" y="37.6">TRGOUT-H</text>
<text x="127" y="46.5">2.2K</text>
<text x="131.6" y="43.9">R6</text>
<text x="149.4" y="47.8">S1</text>
<text x="158.5" y="44.2">Trigger</text>
<text x="159.8" y="46.7">Select</text>
<text x="191" y="42.7">(sgst1sch)</text>
<text x="45.7" y="52.8">D5</text>
<text x="149.4" y="50.3">Fire</text>
<text x="149.4" y="52.8">(NC)</text>
<text x="34" y="59.9">T2</text>
<text x="79.2" y="56.6">+160V</text>
<text x="18.3" y="60.5">H-SW</text>
<text x="45.5" y="60.5">D6</text>
<text x="64.3" y="64.3">C5</text>
<text x="75.7" y="65.5">R4</text>
<text x="194.3" y="64.3">R7</text>
<text x="218.4" y="64.5">Trigger</text>
<text x="223.5" y="62">T3</text>
<text x="233.4" y="63">D4</text>
<text x="45.7" y="68.1">D7</text>
<text x="64.3" y="66.8">1uF</text>
<text x="64.3" y="69.3">450V</text>
<text x="75.4" y="70.6">2W</text>
<text x="75.7" y="68.1">100K</text>
<text x="102.1" y="70.6">For</text>
<text x="110.2" y="70.6">use</text>
<text x="118.4" y="70.6">with</text>
<text x="128.5" y="70.6">no</text>
<text x="134.6" y="70.6">Q-Switch</text>
<text x="152.9" y="70.6">circuit,</text>
<text x="174.9" y="69.3">+160V</text>
<text x="193.3" y="66.8">330K</text>
<text x="214.6" y="70.6">C13</text>
<text x="230.4" y="70.9">NTE504</text>
<text x="18.3" y="73.2">N</text>
<text x="33" y="76.5">1:1</text>
<text x="45.5" y="75.7">D8</text>
<text x="107.2" y="73.2">jumper</text>
<text x="121.4" y="73.2">TRGIN-H</text>
<text x="137.7" y="73.2">to</text>
<text x="143.8" y="73.2">TRGOUT-H.</text>
<text x="179.1" y="75.7">C12</text>
<text x="190.5" y="77.2">2N4203</text>
<text x="194.6" y="74.7">SCR1</text>
<text x="211.8" y="73.2">.22uF</text>
<text x="213.4" y="75.7">800V</text>
<text x="38.6" y="83.3">D1-D4:1N4007</text>
<text x="177.8" y="83.3">.1uF</text>
<text x="8.1" y="84.3">C</text>
<text x="190.2" y="87.1">470</text>
<text x="190.5" y="84.6">R8</text>
<text x="214.1" y="84.6">D10</text>
<text x="264.7" y="84.3">C</text>
<text x="204.7" y="94.7">1N4007</text>
<text x="82" y="107.9">HV</text>
<text x="85.3" y="105.4">K1</text>
<text x="88.1" y="107.9">Pwr</text>
<text x="97.5" y="107.9">T1</text>
<text x="106.7" y="106.2">D1</text>
<text x="116.3" y="106.2">D2</text>
<text x="147.1" y="107.4">R1</text>
<text x="233.7" y="106.2">D3</text>
<text x="36.1" y="113.8">H</text>
<text x="40.1" y="110.5">F1</text>
<text x="52.3" y="109.7">S1</text>
<text x="69.1" y="111.3">H-SW</text>
<text x="108.2" y="113.8">ECG508</text>
<text x="127.8" y="112.5">C1</text>
<text x="146.3" y="112.5">10K</text>
<text x="217.2" y="111.8">L1</text>
<text x="230.4" y="113.8">NTE542</text>
<text x="26.7" y="117.6">P1</text>
<text x="41.1" y="118.9">G</text>
<text x="44.4" y="115.1">1A</text>
<text x="54.4" y="115.1">Key</text>
<text x="56.6" y="118.9">IL1</text>
<text x="70.1" y="115.8">1N4004</text>
<text x="74.9" y="119.9">D14</text>
<text x="127.8" y="115.1">1uF</text>
<text x="127.8" y="117.6">450V</text>
<text x="147.3" y="115.1">2W</text>
<text x="160.8" y="115.8">Cx</text>
<text x="169.4" y="116.3">Rx</text>
<text x="181.1" y="115.8">Cx</text>
<text x="189.7" y="116.3">Rx</text>
<text x="199.9" y="116.3">Rm</text>
<text x="207.5" y="116.3">Rm</text>
<text x="214.6" y="114.3">10mH</text>
<text x="24.6" y="120.1">115</text>
<text x="24.6" y="122.7">VAC</text>
<text x="38.6" y="124">N</text>
<text x="52.6" y="121.4">Power</text>
<text x="102.6" y="120.1">900VRMS</text>
<text x="127.8" y="122.7">C2</text>
<text x="127.8" y="125.2">1uF</text>
<text x="142.7" y="121.4">C4</text>
<text x="142.7" y="124">.001uF</text>
<text x="212.3" y="123.2">Bleeder</text>
<text x="222.5" y="120.6">K2</text>
<text x="127.8" y="127.8">450V</text>
<text x="142.7" y="126.5">2KV</text>
<text x="160.8" y="128.5">Cx</text>
<text x="169.4" y="129">Rx</text>
<text x="181.1" y="128.5">Cx</text>
<text x="189.7" y="129">Rx</text>
<text x="199.9" y="129">Rm</text>
<text x="207.5" y="129">Rm</text>
<text x="247.6" y="130.3">FL1</text>
<text x="8.1" y="133.2">B</text>
<text x="127.8" y="132.8">C3</text>
<text x="127.8" y="135.4">1uF</text>
<text x="127.8" y="137.9">450V</text>
<text x="207.3" y="136.7">M1</text>
<text x="229.9" y="134.9">D13</text>
<text x="247.6" y="132.8">EG&amp;G</text>
<text x="247.6" y="135.4">FX-103C</text>
<text x="264.7" y="133.2">B</text>
<text x="160.8" y="141.2">Cx</text>
<text x="169.4" y="141.7">Rx</text>
<text x="181.1" y="141.2">Cx</text>
<text x="189.7" y="141.7">Rx</text>
<text x="207.3" y="139.2">HV</text>
<text x="217.9" y="139.2">R3</text>
<text x="217.9" y="141.7">20K</text>
<text x="217.7" y="144.3">10W</text>
<text x="155.4" y="154.4">Rx:</text>
<text x="155.4" y="151.9">Cx:</text>
<text x="163.6" y="154.4">100K,2W</text>
<text x="163.6" y="151.9">1000uF,450V</text>
<text x="193.5" y="155.2">R2 100</text>
<text x="100.6" y="158.2">Function</text>
<text x="112.8" y="160.8">S2</text>
<text x="119.4" y="158.2">Standby</text>
<text x="155.4" y="157">Rm:</text>
<text x="163.6" y="157">1M,1W</text>
<text x="193.5" y="157.7">Vadj.</text>
<text x="208.8" y="159.5">M1:</text>
<text x="216.9" y="159.5">1.5KV</text>
<text x="229.1" y="159.5">FS</text>
<text x="16.9" y="165.9">+12V</text>
<text x="30.2" y="163.8">Thermistor</text>
<text x="82.5" y="163.8">FAN1 D12</text>
<text x="100.8" y="162.8">K3</text>
<text x="140.2" y="164.6">ARMED</text>
<text x="206.2" y="162.1">(1mA</text>
<text x="216.4" y="162.1">Movement)</text>
<text x="36.8" y="168.4">TH1</text>
<text x="52.8" y="170.9">R12</text>
<text x="52.8" y="173.5">56K</text>
<text x="61.7" y="173.5">7</text>
<text x="68.8" y="172.2">R14</text>
<text x="116.3" y="173.5">R15</text>
<text x="119.4" y="168.1">Operate</text>
<text x="139.2" y="173.5">R16</text>
<text x="168.1" y="169.7">Capacitor</text>
<text x="188.5" y="169.7">Bank</text>
<text x="198.6" y="169.7">Energy</text>
<text x="212.9" y="169.7">Max:</text>
<text x="223" y="169.7">479J</text>
<text x="25.7" y="176">R9 10K</text>
<text x="55.1" y="177.3">3</text>
<text x="65.8" y="177.5">U3</text>
<text x="70.9" y="174.8">1K</text>
<text x="72.4" y="179.8">6</text>
<text x="79.8" y="177.3">D12</text>
<text x="96" y="176.3">Overtemp</text>
<text x="97.3" y="178.8">Lockout</text>
<text x="116.3" y="176">470</text>
<text x="139.2" y="176">470</text>
<text x="183.6" y="179.6">Designed</text>
<text x="201.9" y="179.6">and</text>
<text x="210.1" y="179.6">built</text>
<text x="222.2" y="179.6">by:</text>
<text x="230.4" y="179.6">Wes</text>
<text x="238.5" y="179.6">Ellison</text>
<text x="8.1" y="182.1">A</text>
<text x="24.6" y="181.1">R10 36K</text>
<text x="55.1" y="182.4">2</text>
<text x="65.8" y="184.9">UA741</text>
<text x="86.9" y="183.6">Q1</text>
<text x="183.6" y="184.1">Redrawn</text>
<text x="199.9" y="184.1">by:</text>
<text x="208" y="184.1">Samuel</text>
<text x="222.2" y="184.1">M.</text>
<text x="228.3" y="184.1">Goldwasser</text>
<text x="264.7" y="182.1">A</text>
<text x="24.6" y="186.2">R11 43K</text>
<text x="52.8" y="188.7">R13</text>
<text x="52.8" y="191.3">56K</text>
<text x="61.7" y="190.5">4</text>
<text x="76.2" y="186.2">2SC1815</text>
<text x="117.3" y="186.2">IL4</text>
<text x="117.6" y="188.7">Overtemp</text>
<text x="140.2" y="186.2">IL2</text>
<text x="140.5" y="188.7">Armed</text>
<text x="173.5" y="190.2">Title</text>
<text x="208" y="187.2">sam@repairfaq.org</text>
<text x="25.9" y="192.5">Set</text>
<text x="28.4" y="195.1">degrees</text>
<text x="34" y="192.5">for</text>
<text x="42.2" y="192.5">115</text>
<text x="44.7" y="195.1">F</text>
<text x="173.5" y="197.6">Size Document</text>
<text x="179.6" y="193.8">Wes’s</text>
<text x="191.8" y="193.8">Ruby</text>
<text x="200.9" y="197.6">Number</text>
<text x="201.9" y="193.8">Laser</text>
<text x="214.1" y="193.8">Power</text>
<text x="226.3" y="193.8">Supply</text>
<text x="240.5" y="193.8">(WE-SP1)</text>
<text x="257.6" y="197.6">REV</text>
<text x="176.8" y="201.4">A</text>
<text x="209" y="201.4">WE-SP1-SCH</text>
<text x="257.6" y="201.4">1.3</text>
<text x="25.3" y="207.8">8</text>
<text x="57" y="207.8">7</text>
<text x="88.8" y="207.8">6</text>
<text x="120.5" y="207.8">5</text>
<text x="152.3" y="207.8">4</text>
<text x="173.5" y="205.2">Date:</text>
<text x="184" y="207.8">3</text>
<text x="197.9" y="205.2">May</text>
<text x="208" y="205.2">5,</text>
<text x="214.1" y="205.2">2005 Sheet</text>
<text x="215.8" y="207.8">2</text>
<text x="243.6" y="205.2">1</text>
<text x="247.5" y="207.8">1</text>
<text x="247.7" y="205.2">of</text>
<text x="261.9" y="205.2">1</text>
</g>
</svg>
